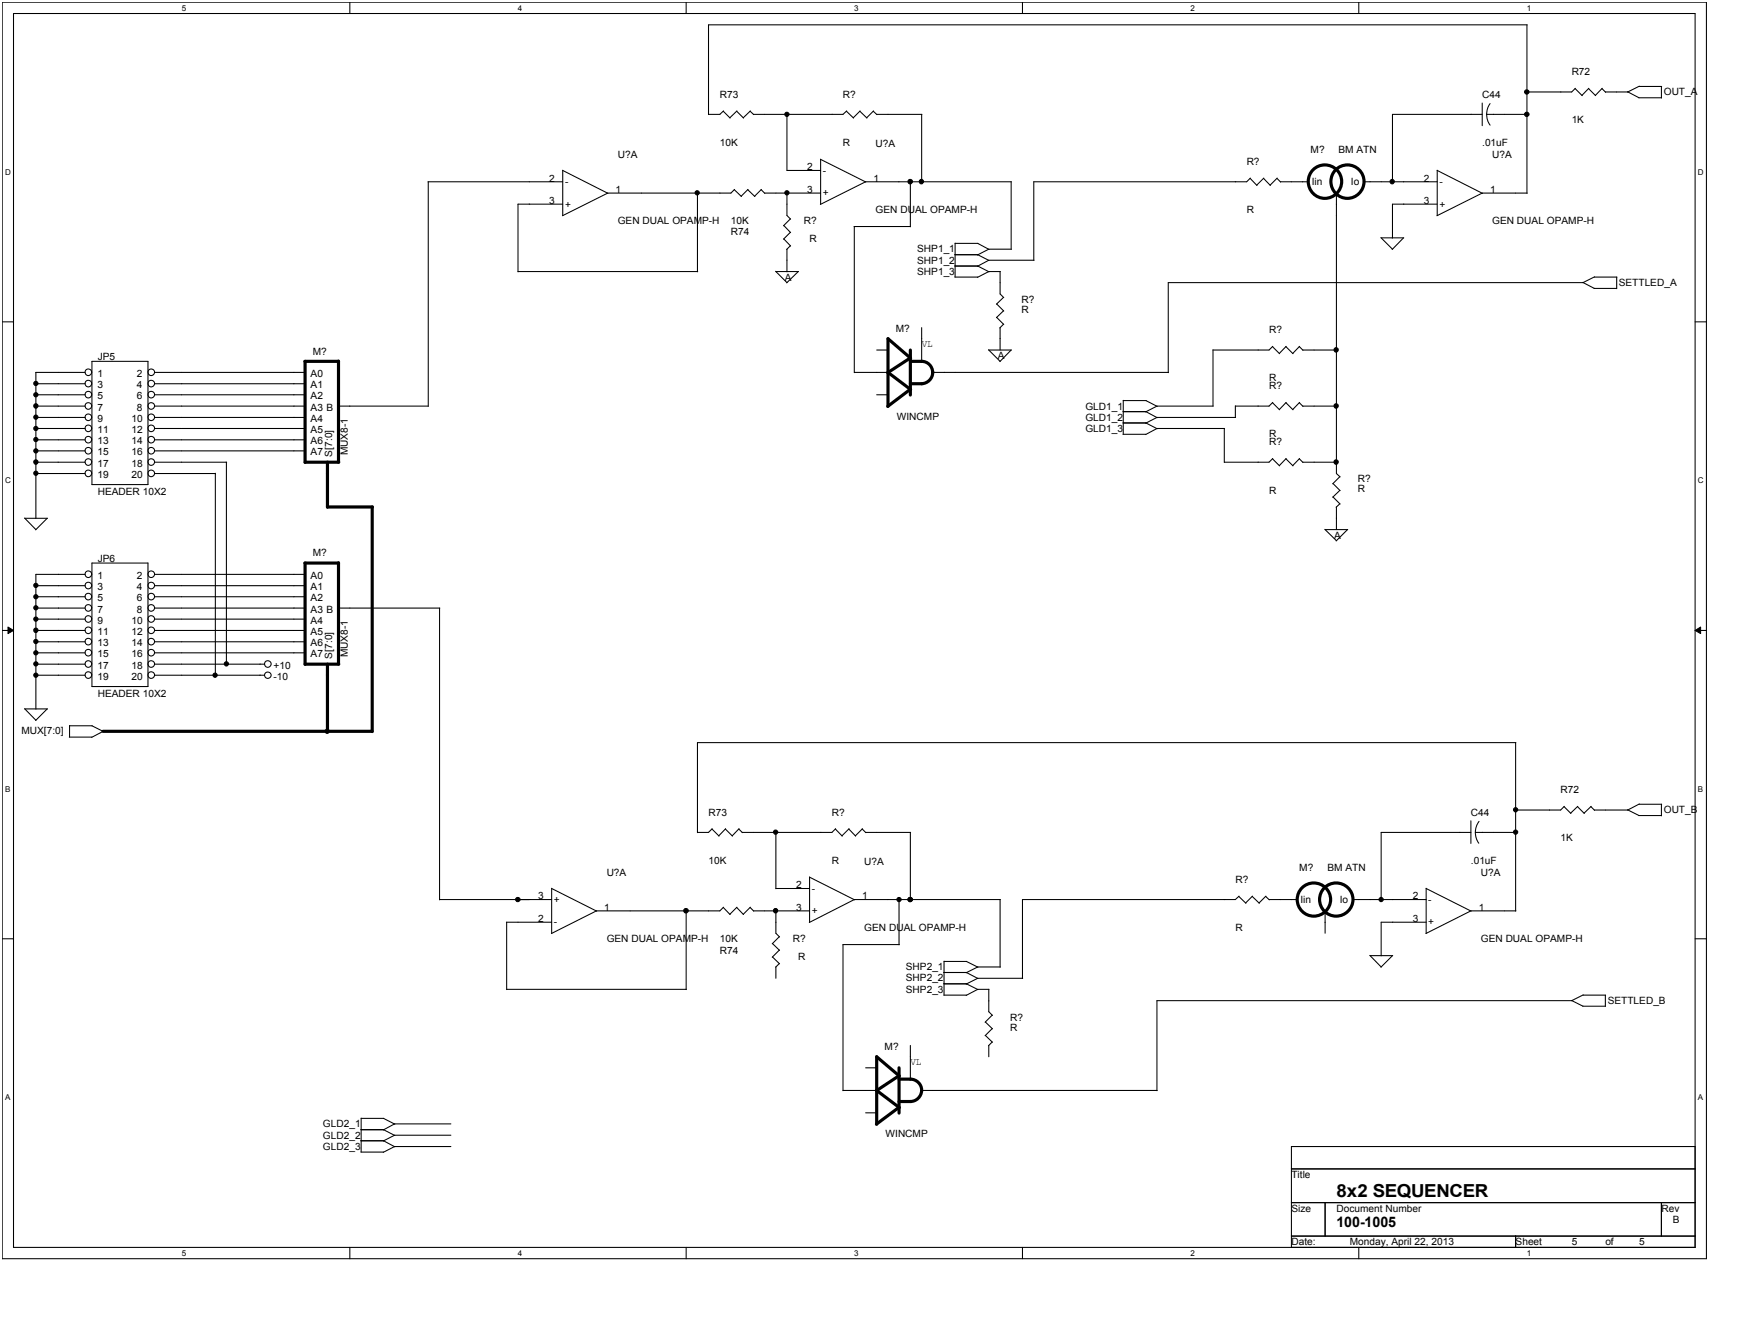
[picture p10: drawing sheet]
<svg xmlns="http://www.w3.org/2000/svg" width="279mm" height="216mm" viewBox="0 0 279 216" stroke-linecap="round" stroke-linejoin="round" font-family="sans-serif">
<path d="M.4 .4h274.1v202h-274.1zM2.2 2.2h270.5v198.3h-270.5z" fill="none" stroke="#000" stroke-width=".17"/>
<g fill="#fff">
<path d="M29.2 .6h.7v1.4h-.7z"/>
<path d="M29.2 200.7h.7v1.4h-.7z"/>
</g>
<path d="M56.3 .4v1.8M56.3 200.5v1.9" fill="none" stroke="#000" stroke-width=".17"/>
<g fill="#fff">
<path d="M83.3 .6h.7v1.4h-.7z"/>
<path d="M83.3 200.7h.7v1.4h-.7z"/>
</g>
<path d="M110.4 .4v1.8M110.4 200.5v1.9" fill="none" stroke="#000" stroke-width=".17"/>
<g fill="#fff">
<path d="M137.4 .6h.7v1.4h-.7z"/>
<path d="M137.4 200.7h.7v1.4h-.7z"/>
</g>
<path d="M164.5 .4v1.8M164.5 200.5v1.9" fill="none" stroke="#000" stroke-width=".17"/>
<g fill="#fff">
<path d="M191.5 .6h.7v1.4h-.7z"/>
<path d="M191.5 200.7h.7v1.4h-.7z"/>
</g>
<path d="M218.6 .4v1.8M218.6 200.5v1.9" fill="none" stroke="#000" stroke-width=".17"/>
<g fill="#fff">
<path d="M245.6 .6h.7v1.4h-.7z"/>
<path d="M245.6 200.7h.7v1.4h-.7z"/>
<path d="M.8 26.9h.9v1.4h-.9z"/>
<path d="M273.1 26.9h.9v1.4h-.9z"/>
<path d="M.8 76.5h.9v1.4h-.9z"/>
<path d="M273.1 76.5h.9v1.4h-.9z"/>
</g>
<path d="M.4 51.7h1.8M272.7 51.7h1.8" fill="none" stroke="#000" stroke-width=".17"/>
<g fill="#fff">
<path d="M.8 126.1h.8v1.4h-.8z"/>
<path d="M273.1 126.1h.8v1.4h-.8z"/>
</g>
<path d="M.4 101.4h1.8M272.7 101.4h1.8" fill="none" stroke="#000" stroke-width=".17"/>
<path d="M1.3 100.8l.9 .6-.9 .5zM272.7 101.4l.8-.6v1.1z" fill="#000"/>
<path d="M1.3 100.8l.9 .6-.9 .5zM272.7 101.4l.8-.6v1.1z" fill="none" stroke="#000" stroke-width=".16"/>
<g fill="#fff">
<path d="M.8 175.7h.8v1.4h-.8z"/>
<path d="M273.1 175.7h.8v1.4h-.8z"/>
</g>
<g fill="none" stroke="#000" stroke-width=".17">
<path d="M116.3 17.9l1.1 1.1M116.4 17.8l-.6 .6h-1.8M118.5 17.9l1.1 1.1M118.5 17.8l-1.1 1.1M120.7 17.9l.5 .5M120.7 17.8l-1.1 1.1M126.6 18.3v9.1h5.4M136.1 17.9l1.2 1.1M136.2 17.8l-.6 .6h-14.4M138.3 17.9l1.1 1.1M138.3 17.8l-1.1 1.1M140.5 17.9l.6 .5"/>
<path d="M140.5 17.8l-1.1 1.1M141 18.4h7.3M148.3 18.4v10.9M238.4 18.4h-14.4v10.9M238.4 16.6v3.6M239.1 18.4l.2 1.1 .4 .6M239.1 18.4h6.6M239.7 16.6l-.4 .7-.2 1.1M245.6 4v27.1M245.7 4h-131.7v14.4M253.4 14.2l1.1 1.2M253.4 14.2l-.6 .6h-7.2"/>
<path d="M255.5 14.2l1.2 1.2M255.6 14.2l-1.1 1.1M257.7 14.2l.6 .6M257.7 14.2l-1.1 1.1M258.2 14.8h3.7M261.8 14.7l1.8 1M263.6 15.7h3.6M263.6 13.9h3.7M263.7 13.9l-1.9 .9M267.2 13.9v1.9M68.8 29.2h21.7M68.9 29.2v36.1"/>
<path d="M90.5 27.4v7.2M90.5 27.4l7.3 3.7M90.5 32.8h-7.2v10.9M112.2 31v12.7M118.1 30.5l1.2 1.1M118.2 30.4l-.6 .6h-19.8l-7.3 3.7M120.3 30.5l1.1 1.1M120.3 30.4l-1.1 1.2M122.4 30.5l.6 .6M122.5 30.4l-1.1 1.2M123 31h9M126.1 36.2l1.1 1.2"/>
<path d="M126.1 38.4l1.1 1.2M126.6 31v3.6l.6 .6M127.1 35.2l-1.1 1.1M127.1 37.3l-1.1 1.1M127.1 39.5l-.6 .6M132 25.6v7.2M132 25.6l7.3 3.7M137.4 36.4h9M137.4 36.4v23.5M146.4 29.2v7.3M153.6 39.1h3.7M153.6 39.1v5.4"/>
<path d="M157.3 39.1l1.8 1M162.6 29.2v10.9M162.7 29.2h-23.5l-7.2 3.7M201.1 28.7l1.1 1.1M201.1 28.6l-.6 .6h-34.2v12.7M203.2 28.7l1.1 1.1M203.3 28.6l-1.2 1.2M205.4 28.7l.6 .6M205.4 28.6l-1.1 1.2M205.9 29.2h4.5M215 31.2v44.9l.6 .6M219.4 29.2h11.8"/>
<path d="M222.1 38.2l1.9 1.9M222.2 38.2h3.6M225.8 38.2l-1.9 1.9M231.2 32.8h-7.2v5.5M231.2 27.4v7.2M231.2 27.4l7.3 3.7M245.7 31h-7.3l-7.3 3.7M5.7 59.9h8M5.8 59.9v23.5M14.8 58.1h9v19.8h-9zM24.9 59.9h24.2M83.3 43.7h28.9"/>
<path d="M124.8 43.6l1.8 1.8M124.8 43.7h3.6M126.6 40.1v3.6M128.4 43.7l-1.9 1.8M137.4 59.9h5.4M141 56.3h1.8M148.3 52.7v5.4M150 59.9h38M153.6 44.5h3.7M153.6 40.9h3.7M153.6 42.8h3.7M157.3 42.8l1.8 .9"/>
<path d="M157.3 40.9l1.8 1M159 56.2l1.9 1.9M159 56.3h3.7M160.3 48.9l1.2 1.1M160.3 51l1.2 1.2M160.9 43.7v3.6l.6 .5M160.9 52.7v3.6M160.9 43.7h-1.9l-1.8 .9M161.4 47.8l-1.1 1.1M161.4 50l-1.1 1.1M161.4 52.1l-.6 .6M162.6 56.3l-1.8 1.8"/>
<path d="M162.7 40.1h-3.7l-1.8 .9M166.3 41.8h-7.3l-1.8 1M195.1 56.2v9.1M204.7 55.7l1.1 1.2M204.7 55.7l-.6 .6h-9M206.8 55.7l1.2 1.2M206.9 55.7l-1.1 1.1M209 55.7l.6 .6M209 55.7l-1.1 1.1M209.5 56.3h5.5M254.6 45.4l1.8 1M254.7 45.4h-66.8v14.5"/>
<path d="M256.4 46.4h3.6M256.4 44.5h3.7M256.5 44.5l-1.9 .9M260 44.5v1.9M5.7 63.5h8M5.7 61.7h8M5.7 65.3h8M5.7 67.1h8M5.7 68.9h8M5.7 70.7h8M5.7 72.5h8M5.7 74.3h8"/>
<path d="M5.7 76.1h8M24.9 63.5h24.2M24.9 61.7h24.2M24.9 65.3h24.2M24.9 67.1h24.2M24.9 68.9h24.2M24.9 70.7h24.2M24.9 72.5h24.2M24.9 74.3h11.6M24.9 76.1h9.7M34.6 76.1v32.4M36.4 74.3v32.5"/>
<path d="M54.5 65.3h14.4M141 63.5h1.8M180.6 68h3.8M180.6 69.8h3.7M180.6 66.2h3.8M180.7 64.4v5.4M180.7 64.4h3.7M184.3 68l1.8 .9M184.3 66.2l1.8 .9M184.3 64.4l1.8 .9M195.2 65.3h-9.1l-1.8 .9M196.9 68.9v5.4"/>
<path d="M197 68.9h-10.9l-1.8 1M198.7 65.2v1.9M198.8 67.1h-12.7l-1.8 .9M204.7 64.7l1.1 1.2M204.7 73.8l1.1 1.1M204.7 64.7l-.6 .6h-5.4M204.7 73.7l-.6 .6h-7.2M206.8 64.7l1.2 1.2M206.8 73.8l1.2 1.1M206.9 64.7l-1.1 1.1M206.9 73.7l-1.1 1.2M209 64.7l.6 .6"/>
<path d="M209 73.8l.6 .5M209 64.7l-1.1 1.1M209 73.7l-1.1 1.2M209.5 65.3h5.5M209.5 74.3h5.5M214.4 77.7l1.2 1.2M214.4 79.9l1.2 1.1M215.5 76.6l-1.1 1.2M215.5 78.8l-1.1 1.1M4 83.3l1.8 1.8M4 83.3h3.6M5.8 94.2h7.9"/>
<path d="M5.8 95.9h7.9M5.8 97.8h7.9M5.8 99.5h7.9M7.6 83.3l-1.9 1.9M13.7 92.3h-7.9v21.7M14.8 90.5h9v19.9h-9zM24.9 92.3h24.2M24.9 94.2h24.2M24.9 95.9h24.2M24.9 97.8h24.2M24.9 99.5h24.2M54.5 97.8h16.2"/>
<path d="M70.7 97.8v46.9M213.1 85.1l1.9 1.8M213.1 85.1h3.7M215 81.5v3.6M215.5 81l-.6 .5M216.7 85.1l-1.8 1.9M4 113.9l1.8 1.9M4 114h3.6M5.8 106.8h7.9M5.8 108.5h7.9M5.8 101.4h7.9M5.8 103.2h7.9"/>
<path d="M5.8 104.9h7.9M7.6 114l-1.9 1.8M11.1 118.5h3.7M11.2 116.7h3.6M11.2 116.6v1.9M14.8 116.7l1.8 .9M16.6 117.6l-1.9 .9M24.9 106.8h17.7M24.9 108.5h17.7M24.9 101.4h24.2M24.9 103.2h24.2M24.9 104.9h24.2"/>
<path d="M243.8 119.4v27.1M243.8 119.4h-131.6v14.5M114.5 133.3l1.2 1.1M114.6 133.2l-.6 .6h-1.8M116.7 133.3l1.1 1.1M116.7 133.2l-1.1 1.2M118.8 133.3l.6 .6M118.9 133.2l-1.1 1.2M124.8 133.8v9.1M134.4 133.3l1.1 1.1M134.4 133.2l-.6 .6h-14.4M136.5 133.3l1.1 1.1"/>
<path d="M136.6 133.2l-1.2 1.2M138.7 133.3l.6 .6M138.7 133.2l-1.1 1.2M139.2 133.8h7.3M146.4 133.8v10.9M236.6 133.8h-14.4v10.9M236.6 132v3.6M237.3 133.8l.2 1.1 .4 .7M237.3 133.8h6.5M237.9 132l-.5 1-.1 .8M251.6 129.7l1.1 1.1M251.6 129.6l-.6 .6h-7.2"/>
<path d="M253.7 129.7l1.1 1.1M253.8 129.6l-1.2 1.1M255.9 129.7l.6 .6M255.9 129.6l-1.1 1.1M256.4 130.2h5.5M261.8 130.2l1.8 .9M263.6 131.1h3.6M263.6 129.3h3.7M263.7 129.2l-1.9 1M267.2 129.3v1.9M.4 150.9h1.8M70.7 144.6h18"/>
<path d="M81.5 148.3h7.2M81.5 159h28.9M81.5 148.3v10.8M88.7 142.8v7.2M88.7 142.8l7.3 3.7M110.4 146.4v12.7M116.3 145.9l1.1 1.1M116.4 145.8l-.6 .6h-19.9l-7.2 3.7M118.5 145.9l1.1 1.1M118.5 145.8l-1.1 1.2M120.7 145.9l.5 .6M120.7 145.8l-1.1 1.2"/>
<path d="M121.2 146.4h9M124.3 151.7l1.1 1.1M124.3 153.8l1.1 1.1M124.8 146.4v3.6l.6 .6M124.8 155.4v1.9M124.8 142.8h5.4M125.4 150.6l-1.2 1.1M125.4 152.7l-1.2 1.2M125.4 154.9l-.6 .6M130.2 141v7.3M130.2 141l7.3 3.7M144.6 144.6v7.3"/>
<path d="M144.7 151.9h-9.1v23.4M151.8 156.3h3.7M151.8 158.2h3.7M151.8 160h3.6M151.9 154.6h3.6M151.9 154.5v5.5M155.4 154.6l1.9 .9M155.4 156.3l1.9 1M155.4 158.2l1.9 .9M159 159v3.6l.6 .6M159.1 159h-1.8l-1.9 1M160.9 144.6v10.9"/>
<path d="M160.9 144.6h-23.5l-7.2 3.7M160.9 155.4h-3.6l-1.9 1M164.5 157.3h-7.2l-1.9 .9M199.3 144.1l1.1 1.1M199.3 144.1l-.6 .5h-34.2v12.7M201.4 144.1l1.2 1.1M201.5 144.1l-1.1 1.1M203.6 144.1l.6 .6M203.6 144.1l-1.1 1.1M204.1 144.6h4.6M213.1 146.6v3.4M217.6 144.6h11.8"/>
<path d="M220.3 153.6l1.9 1.8M220.4 153.6h3.6M224 153.6l-1.9 1.9M229.4 148.3h-7.2v5.4M229.4 142.8v7.2M229.4 142.8l7.2 3.7M243.8 146.4h-7.2l-7.2 3.7M254.6 160h3.7M254.7 159.9l-1.9 1M258.2 160v1.8M272.7 150.9h1.8M58.1 179.8h3.6"/>
<path d="M58.1 179.7v5.5M61.7 179.8l1.8 .9M135.6 175.3h5.4M139.2 171.7h1.8M139.2 178.9h1.8M146.4 168.1v5.4M148.3 175.3h37.8M158.5 164.3l1.1 1.1M158.5 166.5l1.1 1.1M159 168.1v1.8M159.6 163.2l-1.1 1.1M159.6 165.4l-1.1 1.1"/>
<path d="M159.6 167.5l-.6 .6M252.8 160.8l1.8 1M252.9 160.9h-66.8v14.4M254.6 161.8h3.6M58 181.6h3.7M58 183.4h3.7M58 185.2h3.7M61.7 181.6l1.8 .9M61.7 183.4l1.8 1M72.5 184.3h-9l-1.9 .9M72.5 180.7h-9l-1.9 1M72.5 182.5h-9l-1.9 .9"/>
<path d="M207.7 184.3h65v16.2h-65zM207.7 187.9h65M207.7 193.3h65M207.7 198.7h65M213.1 193.3v5.4M243.8 198.7v1.8M267.2 193.3v5.4"/>
<circle cx="126.6" cy="18.4" r=".34"/>
<circle cx="245.6" cy="14.8" r=".36"/>
<circle cx="245.6" cy="18.4" r=".36"/>
<circle cx="112.1" cy="31" r=".34"/>
<circle cx="126.6" cy="31" r=".34"/>
<circle cx="146.4" cy="29.2" r=".37"/>
<circle cx="148.2" cy="29.2" r=".35"/>
<circle cx="223.9" cy="29.2" r=".35"/>
<circle cx="14.2" cy="59.8" r=".54"/>
<circle cx="24.3" cy="59.8" r=".54"/>
<circle cx="214.9" cy="56.2" r=".35"/>
<circle cx="5.8" cy="65.3" r=".35"/>
<circle cx="5.8" cy="74.3" r=".35"/>
<circle cx="5.8" cy="68.9" r=".34"/>
<circle cx="5.8" cy="70.7" r=".34"/>
<circle cx="5.8" cy="76.1" r=".34"/>
<circle cx="5.8" cy="67.1" r=".34"/>
<circle cx="5.8" cy="72.5" r=".34"/>
<circle cx="5.8" cy="63.5" r=".34"/>
<circle cx="5.8" cy="61.6" r=".34"/>
<circle cx="14.2" cy="65.3" r=".54"/>
<circle cx="14.2" cy="72.5" r=".54"/>
<circle cx="14.2" cy="76.1" r=".54"/>
<circle cx="14.2" cy="67.1" r=".54"/>
<circle cx="14.2" cy="68.9" r=".54"/>
<circle cx="14.2" cy="70.7" r=".54"/>
<circle cx="14.2" cy="63.4" r=".54"/>
<circle cx="14.2" cy="61.7" r=".54"/>
<circle cx="14.2" cy="74.3" r=".54"/>
<circle cx="24.3" cy="63.4" r=".54"/>
<circle cx="24.3" cy="67.1" r=".54"/>
<circle cx="24.3" cy="70.7" r=".54"/>
<circle cx="24.3" cy="65.3" r=".54"/>
<circle cx="24.3" cy="76.1" r=".54"/>
<circle cx="24.3" cy="72.5" r=".54"/>
<circle cx="24.3" cy="68.9" r=".54"/>
<circle cx="24.3" cy="61.7" r=".54"/>
<circle cx="24.3" cy="74.3" r=".54"/>
<circle cx="214.9" cy="65.3" r=".35"/>
<circle cx="214.9" cy="74.3" r=".35"/>
<circle cx="5.8" cy="99.5" r=".34"/>
<circle cx="5.8" cy="95.9" r=".34"/>
<circle cx="5.8" cy="94.1" r=".34"/>
<circle cx="5.8" cy="97.7" r=".34"/>
<circle cx="14.2" cy="95.9" r=".54"/>
<circle cx="14.2" cy="99.5" r=".54"/>
<circle cx="14.2" cy="92.3" r=".54"/>
<circle cx="14.2" cy="97.7" r=".54"/>
<circle cx="14.2" cy="94.1" r=".54"/>
<circle cx="24.3" cy="95.9" r=".54"/>
<circle cx="24.3" cy="99.5" r=".54"/>
<circle cx="24.3" cy="92.3" r=".54"/>
<circle cx="24.3" cy="97.7" r=".54"/>
<circle cx="24.3" cy="94.1" r=".54"/>
<circle cx="5.8" cy="101.3" r=".35"/>
<circle cx="5.8" cy="103.1" r=".34"/>
<circle cx="5.8" cy="104.9" r=".34"/>
<circle cx="5.8" cy="108.5" r=".34"/>
<circle cx="5.8" cy="106.7" r=".34"/>
<circle cx="14.2" cy="103.1" r=".54"/>
<circle cx="14.2" cy="101.3" r=".54"/>
<circle cx="14.2" cy="106.7" r=".54"/>
<circle cx="14.2" cy="108.5" r=".54"/>
<circle cx="14.2" cy="104.9" r=".54"/>
<circle cx="24.3" cy="106.7" r=".54"/>
<circle cx="24.3" cy="101.3" r=".54"/>
<circle cx="24.3" cy="108.5" r=".54"/>
<circle cx="24.3" cy="103.1" r=".54"/>
<circle cx="24.3" cy="104.9" r=".54"/>
<circle cx="34.6" cy="108.5" r=".34"/>
<circle cx="36.4" cy="106.7" r=".34"/>
<circle cx="43.1" cy="106.7" r=".54"/>
<circle cx="43.1" cy="108.5" r=".52"/>
<circle cx="52.6" cy="117.6" r=".34"/>
<circle cx="124.8" cy="133.8" r=".34"/>
<circle cx="243.8" cy="130.2" r=".34"/>
<circle cx="243.8" cy="133.8" r=".34"/>
<circle cx="83.3" cy="144.6" r=".36"/>
<circle cx="110.3" cy="146.4" r=".37"/>
<circle cx="124.7" cy="146.4" r=".35"/>
<circle cx="144.6" cy="144.6" r=".34"/>
<circle cx="146.4" cy="144.6" r=".36"/>
<circle cx="222.2" cy="144.6" r=".34"/>
</g>
<g fill="none" stroke="#000" stroke-width=".51">
<path d="M49 58.1h5.5M49.1 58.1v16.2M54.5 58v16.3M142.8 59.9l3.7 2.7M146.4 57.5l-3.6 2.4M146.4 56.3v7.2M146.4 58.1h1.9M146.5 57.6l-3.7-3.1v10.8M148.3 58.1a1.79 1.79 0 0 1 1.7 1.8v-.1a1.84 1.84 0 0 1-1.7 1.9M49.1 74.3h5.4M52.7 74.3v7.2M146.4 62.6l-3.6 2.7"/>
<path d="M146.4 61.7h1.9M49 90.5h5.5M49.1 90.5v16.3M52.7 81.5h7.2M54.5 90.5v16.3M59.9 81.5v36.1M16.6 117.6h43.3M49.1 106.8h5.4M52.7 106.8v10.8M141 175.3l3.7 2.8M144.6 172.9l-3.6 2.4M144.6 178l-3.6 2.7"/>
<path d="M144.6 171.7v7.2M144.6 173.5h1.9M144.6 177.1h1.9M144.7 173l-3.7-3.1v10.8M146.4 173.5a1.8 1.8 0 0 1 1.9 1.8 1.8 1.8 0 0 1-1.9 1.8"/>
<circle cx="213.1" cy="29.2" r="2.69"/>
<circle cx="216.7" cy="29.2" r="2.68"/>
<circle cx="211.4" cy="144.6" r="2.68"/>
<circle cx="215" cy="144.6" r="2.68"/>
</g>
<g fill="#000">
<circle cx="126.6" cy="18.4" r=".34"/>
<circle cx="245.6" cy="14.8" r=".36"/>
<circle cx="245.6" cy="18.4" r=".36"/>
<circle cx="112.1" cy="31" r=".34"/>
<circle cx="126.6" cy="31" r=".34"/>
<circle cx="146.4" cy="29.2" r=".37"/>
<circle cx="148.2" cy="29.2" r=".35"/>
<circle cx="223.9" cy="29.2" r=".35"/>
<circle cx="214.9" cy="56.2" r=".35"/>
<circle cx="5.8" cy="65.3" r=".35"/>
<circle cx="5.8" cy="74.3" r=".35"/>
<circle cx="5.8" cy="68.9" r=".34"/>
<circle cx="5.8" cy="70.7" r=".34"/>
<circle cx="5.8" cy="76.1" r=".34"/>
<circle cx="5.8" cy="67.1" r=".34"/>
<circle cx="5.8" cy="72.5" r=".34"/>
<circle cx="5.8" cy="63.5" r=".34"/>
<circle cx="5.8" cy="61.6" r=".34"/>
<circle cx="214.9" cy="65.3" r=".35"/>
<circle cx="214.9" cy="74.3" r=".35"/>
<circle cx="5.8" cy="99.5" r=".34"/>
<circle cx="5.8" cy="95.9" r=".34"/>
<circle cx="5.8" cy="94.1" r=".34"/>
<circle cx="5.8" cy="97.7" r=".34"/>
<circle cx="5.8" cy="101.3" r=".35"/>
<circle cx="5.8" cy="103.1" r=".34"/>
<circle cx="5.8" cy="104.9" r=".34"/>
<circle cx="5.8" cy="108.5" r=".34"/>
<circle cx="5.8" cy="106.7" r=".34"/>
<circle cx="34.6" cy="108.5" r=".34"/>
<circle cx="36.4" cy="106.7" r=".34"/>
<circle cx="52.6" cy="117.6" r=".34"/>
<circle cx="124.8" cy="133.8" r=".34"/>
<circle cx="243.8" cy="130.2" r=".34"/>
<circle cx="243.8" cy="133.8" r=".34"/>
<circle cx="83.3" cy="144.6" r=".36"/>
<circle cx="110.3" cy="146.4" r=".37"/>
<circle cx="124.7" cy="146.4" r=".35"/>
<circle cx="144.6" cy="144.6" r=".34"/>
<circle cx="146.4" cy="144.6" r=".36"/>
<circle cx="222.2" cy="144.6" r=".34"/>
</g>
<text font-size="2.9" x="215" y="192.4">8x2 SEQUENCER</text>
<text font-size="2.3" x="215" y="197.3">100-1005</text>
<g font-size="1.6">
<text x="115.8" y="15.7">R73</text>
<text x="135.6" y="15.7">R?</text>
<text x="238.4" y="15.7">C44</text>
<text x="252.8" y="12.1">R72</text>
<text x="267.6" y="15.3">OUT_A</text>
<text x="115.8" y="23.5">10K</text>
<text x="135.6" y="23.5">R</text>
<text x="140.8" y="23.6">U?A</text>
<text x="238.4" y="23.5">.01uF</text>
<text x="252.8" y="19.8">1K</text>
<text x="88.4" y="29.2">2</text>
<text x="90.9" y="29.8">-</text>
<text x="99.4" y="25.4">U?A</text>
<text x="129.8" y="27.4">2</text>
<text x="132.4" y="28">-</text>
<text x="140.5" y="29.2">1</text>
<text x="200.5" y="26.5">R?</text>
<text x="210.8" y="24.5">M?</text>
<text x="211" y="29.8">Iin</text>
<text x="215.3" y="24.5">BM ATN</text>
<text x="217.3" y="29.8">Io</text>
<text x="229" y="29.2">2</text>
<text x="231.6" y="29.8">-</text>
<text x="240" y="25.4">U?A</text>
<text x="88.4" y="32.8">3</text>
<text x="90.9" y="33.4">+</text>
<text x="99" y="31">1</text>
<text x="129.8" y="31">3</text>
<text x="132.4" y="31.6">+</text>
<text x="140.8" y="34.3">GEN DUAL OPAMP-H</text>
<text x="200.5" y="34.3">R</text>
<text x="229" y="32.8">3</text>
<text x="231.6" y="33.4">+</text>
<text x="239.7" y="31">1</text>
<text x="99.4" y="36.1">GEN DUAL OPAMP-H</text>
<text x="117.6" y="37.9">R74</text>
<text x="117.6" y="36.1">10K</text>
<text x="129.3" y="36.1">R?</text>
<text x="130.2" y="39">R</text>
<text x="147.5" y="40.6">SHP1_1</text>
<text x="240" y="36.1">GEN DUAL OPAMP-H</text>
<text x="126.2" y="45.1">A</text>
<text x="147.5" y="44.2">SHP1_3</text>
<text x="147.5" y="42.4">SHP1_2</text>
<text x="260.4" y="46">SETTLED_A</text>
<text x="144.1" y="53.4">M?</text>
<text x="164.3" y="48.7">R?</text>
<text x="164.3" y="50.3">R</text>
<text x="204.1" y="53.6">R?</text>
<text x="15.7" y="57.9">JP5</text>
<text x="50.3" y="57">M?</text>
<text x="148.3" y="55.7">VL</text>
<text x="160.5" y="57.7">A</text>
<text x="15.7" y="60.6">1</text>
<text x="15.7" y="62.4">3</text>
<text x="15.7" y="64.2">5</text>
<text x="22" y="60.6">2</text>
<text x="22" y="62.4">4</text>
<text x="22" y="64.2">6</text>
<text x="50" y="60.6">A0</text>
<text x="50" y="62.4">A1</text>
<text x="50" y="64.2">A2</text>
<text x="174.6" y="65.8">GLD1_1</text>
<text x="204.1" y="62.6">R?</text>
<text x="204.1" y="61.3">R</text>
<text x="15.7" y="66">7</text>
<text x="15.7" y="67.8">9</text>
<text x="15.7" y="69.6">11</text>
<text x="15.7" y="71.4">13</text>
<text x="21.1" y="69.6">12</text>
<text x="21.1" y="71.4">14</text>
<text x="21.1" y="67.8">10</text>
<text x="22" y="66">8</text>
<text x="50" y="66">A3 B</text>
<text x="50" y="67.8">A4</text>
<text x="50" y="69.6">A5</text>
<text x="50" y="71.4">A6</text>
<text x="144.3" y="67.4">WINCMP</text>
<text x="174.6" y="69.4">GLD1_3</text>
<text x="174.6" y="67.6">GLD1_2</text>
<text x="204.1" y="70.3">R</text>
<text x="204.1" y="71.6">R?</text>
<text x="15.7" y="73.2">15</text>
<text x="15.7" y="75">17</text>
<text x="15.7" y="76.8">19</text>
<text x="21.1" y="73.2">16</text>
<text x="21.1" y="75">18</text>
<text x="21.1" y="76.8">20</text>
<text x="50" y="73.2">A7</text>
<text x="53.4" y="73.4" transform="rotate(-90 53.4 73.4)">S[7:0]</text>
<text x="55.9" y="73.2" transform="rotate(-90 55.9 73.2)">MUX8-1</text>
<text x="218.4" y="77.6">R?</text>
<text x="15.7" y="79.5">HEADER 10X2</text>
<text x="204.1" y="79.3">R</text>
<text x="218.4" y="79.2">R</text>
<text x="50.3" y="89.5">M?</text>
<text x="214.6" y="86.6">A</text>
<text x="15.7" y="93.1">1</text>
<text x="15.7" y="94.9">3</text>
<text x="15.7" y="90.3">JP6</text>
<text x="22" y="93.1">2</text>
<text x="22" y="94.9">4</text>
<text x="50" y="93.1">A0</text>
<text x="50" y="94.9">A1</text>
<text x="15.7" y="96.7">5</text>
<text x="15.7" y="98.5">7</text>
<text x="15.7" y="100.3">9</text>
<text x="21.1" y="100.3">10</text>
<text x="22" y="96.7">6</text>
<text x="22" y="98.5">8</text>
<text x="50" y="96.7">A2</text>
<text x="50" y="98.5">A3 B</text>
<text x="50" y="100.3">A4</text>
<text x="15.7" y="102.1">11</text>
<text x="15.7" y="103.9">13</text>
<text x="15.7" y="105.7">15</text>
<text x="15.7" y="107.5">17</text>
<text x="21.1" y="102.1">12</text>
<text x="21.1" y="103.9">14</text>
<text x="21.1" y="105.7">16</text>
<text x="21.1" y="107.5">18</text>
<text x="44" y="107.5">+10</text>
<text x="50" y="102.1">A5</text>
<text x="50" y="103.9">A6</text>
<text x="50" y="105.7">A7</text>
<text x="53.4" y="105.9" transform="rotate(-90 53.4 105.9)">S[7:0]</text>
<text x="55.9" y="105.7" transform="rotate(-90 55.9 105.7)">MUX8-1</text>
<text x="15.7" y="109.3">19</text>
<text x="15.7" y="112">HEADER 10X2</text>
<text x="21.1" y="109.3">20</text>
<text x="44" y="109.3">-10</text>
<text x="3.4" y="117.9">MUX[7:0]</text>
<text x="114" y="131.1">R73</text>
<text x="133.8" y="131.1">R?</text>
<text x="236.6" y="131.1">C44</text>
<text x="251" y="127.5">R72</text>
<text x="267.6" y="130.7">OUT_B</text>
<text x="251" y="135.3">1K</text>
<text x="97.6" y="140.8">U?A</text>
<text x="114" y="138.9">10K</text>
<text x="128.1" y="142.8">2</text>
<text x="130.6" y="143.4">-</text>
<text x="133.8" y="138.9">R</text>
<text x="139" y="139">U?A</text>
<text x="198.7" y="141.9">R?</text>
<text x="209" y="140">M?</text>
<text x="213.5" y="140">BM ATN</text>
<text x="236.6" y="138.9">.01uF</text>
<text x="238.2" y="140.8">U?A</text>
<text x="86.6" y="148.2">2</text>
<text x="86.6" y="144.6">3</text>
<text x="89.1" y="148.8">-</text>
<text x="89.1" y="145.2">+</text>
<text x="97.2" y="146.4">1</text>
<text x="128.1" y="146.4">3</text>
<text x="130.6" y="147">+</text>
<text x="138.7" y="144.6">1</text>
<text x="139" y="149.7">GEN DUAL OPAMP-H</text>
<text x="198.7" y="149.7">R</text>
<text x="209.2" y="145.2">Iin</text>
<text x="215.5" y="145.2">Io</text>
<text x="227.2" y="144.6">2</text>
<text x="227.2" y="148.2">3</text>
<text x="229.7" y="148.8">+</text>
<text x="229.7" y="145.2">-</text>
<text x="237.9" y="146.4">1</text>
<text x="97.6" y="151.5">GEN DUAL OPAMP-H</text>
<text x="115.8" y="153.3">R74</text>
<text x="115.8" y="151.5">10K</text>
<text x="127.5" y="151.5">R?</text>
<text x="128.4" y="154.3">R</text>
<text x="145.7" y="156">SHP2_1</text>
<text x="238.2" y="151.5">GEN DUAL OPAMP-H</text>
<text x="145.7" y="157.8">SHP2_2</text>
<text x="145.7" y="159.6">SHP2_3</text>
<text x="258.6" y="161.4">SETTLED_B</text>
<text x="162.5" y="164.1">R?</text>
<text x="162.5" y="165.7">R</text>
<text x="142.3" y="168.8">M?</text>
<text x="146.4" y="171.2">VL</text>
<text x="52" y="181.2">GLD2_1</text>
<text x="52" y="183">GLD2_2</text>
<text x="52" y="184.8">GLD2_3</text>
<text x="142.5" y="182.8">WINCMP</text>
<text x="207.7" y="189.4">Title</text>
<text x="207.7" y="194.8">Size</text>
<text x="215" y="194.8">Document Number</text>
<text x="267.2" y="194.8">Rev</text>
<text x="269.1" y="196.6">B</text>
<text x="207.7" y="200.1">Date:</text>
<text x="217.1" y="200.1">Monday, April 22, 2013</text>
<text x="243.8" y="200.1">Sheet</text>
<text x="252.8" y="200.1">5</text>
<text x="258.2" y="200.1">of</text>
<text x="263.6" y="200.1">5</text>
</g>
<g font-size="1.3">
<text x="29.2" y="1.7">5</text>
<text x="83.3" y="1.7">4</text>
<text x="137.4" y="1.7">3</text>
<text x="191.5" y="1.7">2</text>
<text x="245.6" y="1.7">1</text>
<text x=".8" y="28.1">D</text>
<text x="273.1" y="28.1">D</text>
<text x=".8" y="77.6">C</text>
<text x="273.1" y="77.6">C</text>
<text x=".8" y="127.3">B</text>
<text x="273.1" y="127.3">B</text>
<text x=".8" y="176.8">A</text>
<text x="273.1" y="176.8">A</text>
<text x="29.2" y="201.9">5</text>
<text x="83.3" y="201.9">4</text>
<text x="137.4" y="201.9">3</text>
<text x="191.5" y="201.9">2</text>
<text x="245.6" y="201.9">1</text>
</g>
</svg>
